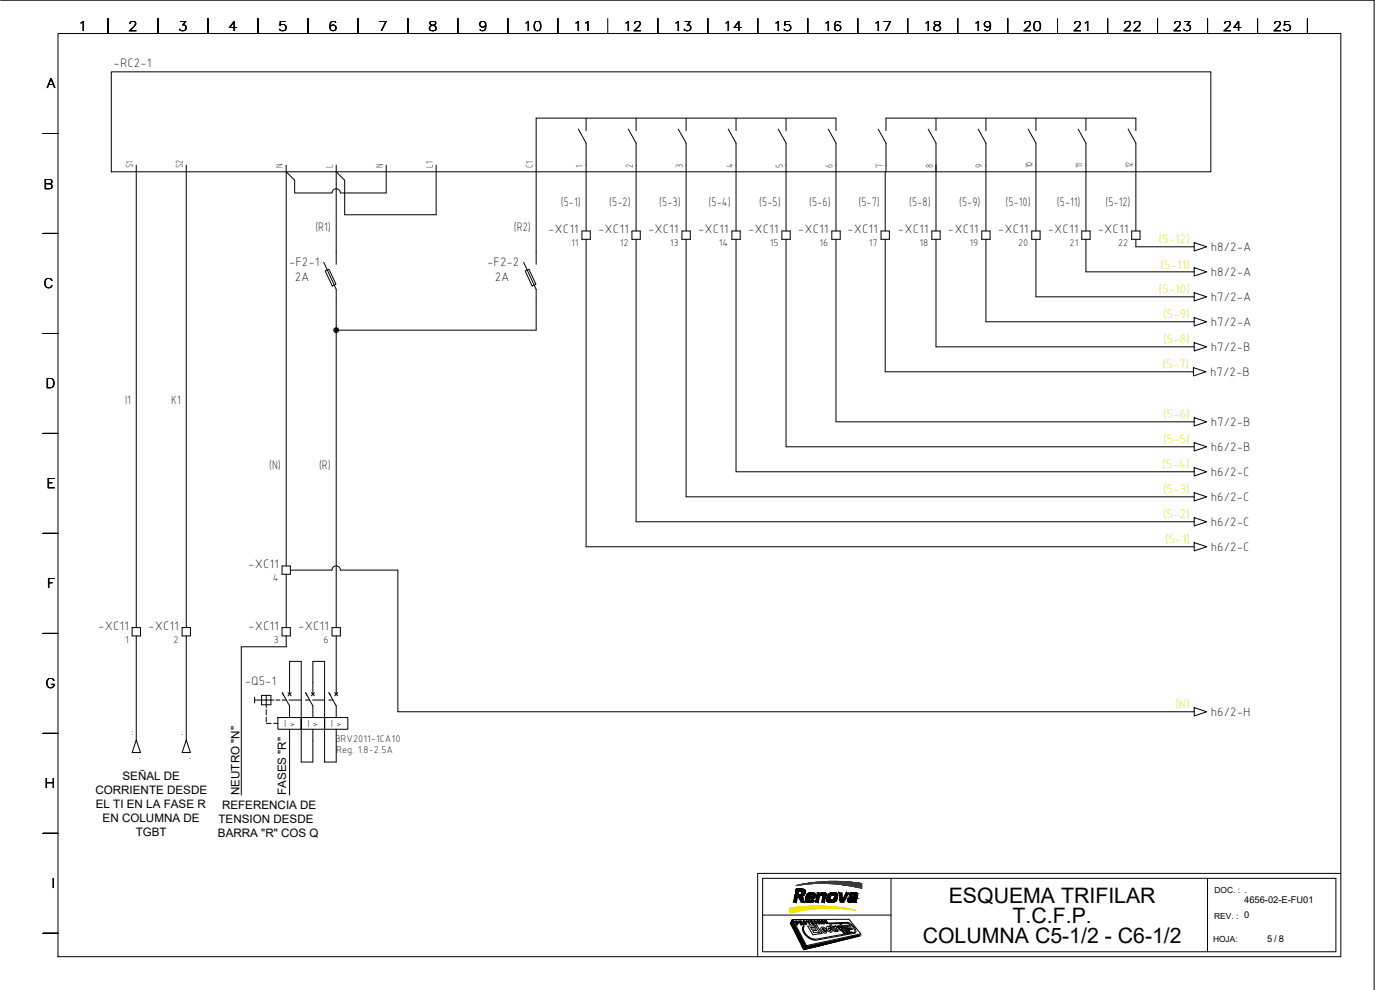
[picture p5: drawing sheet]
<svg xmlns="http://www.w3.org/2000/svg" width="420mm" height="297mm" viewBox="0 0 420 297" stroke-linecap="round" stroke-linejoin="round" font-family="sans-serif">
<g fill="none" stroke="#000" stroke-width=".3">
<path d="M.2 .1h412.2v296.9M17.4 10.1h385v276.9h-385zM32.4 5.6v4.5M47.4 5.6v4.5M62.4 5.6v4.5M77.4 5.6v4.5M92.4 5.6v4.5M107.4 5.6v4.5M122.4 5.6v4.5M137.4 5.6v4.5M152.4 5.6v4.5M167.4 5.6v4.5"/>
<path d="M182.4 5.6v4.5M197.4 5.6v4.5M212.4 5.6v4.5M227.4 5.6v4.5M242.4 5.6v4.5M257.4 5.6v4.5M272.4 5.6v4.5M287.4 5.6v4.5M302.4 5.6v4.5M317.4 5.6v4.5M332.4 5.6v4.5M347.4 5.6v4.5"/>
<path d="M362.4 5.6v4.5M377.4 5.6v4.5M392.4 5.6v4.5M33.4 21.6h330v29.9h-330zM173.6 38.7l2.3 4.2v26.4M175.9 35.4v3.8M188.6 38.7l2.3 4.2v26.4M190.9 35.4v3.8M203.6 38.7l2.3 4.2v26.4M205.9 35.4v3.8M218.5 38.7l2.4 4.2v26.4M220.9 35.4v3.8"/>
<path d="M233.6 38.7l2.3 4.2v26.4M235.9 35.4v3.8M248.6 38.7l2.3 4.2v26.4M250.9 39.2v-3.8h-90v43.9M263.5 38.7l2.4 4.2v8.6M265.9 39.2v-3.8h75v3.8M278.6 38.7l2.3 4.2v26.4M280.9 35.4v3.8M293.6 38.7l2.3 4.2v26.4M295.9 35.4v3.8M308.5 38.7l2.4 4.2v26.4M310.9 35.4v3.8"/>
<path d="M323.6 38.7l2.3 4.2v26.4M325.9 35.4v3.8M338.6 38.7l2.3 4.2v26.4M12.9 40.1h4.5M40.9 49.6v138.7M55.9 49.6v138.7M85.9 51.5l2.5 2.6v3.8h11.2a1.26 1.26 0 0 1 1.3-1.3 1.26 1.26 0 0 1 1.3 1.3M85.9 49.6v120.2M100.9 49.6v29.7M115.9 49.6v8.3h-13.7M130.9 49.6v14.8h-27.5v-10.3l-2.5-2.6M265.7 51.5v17.8"/>
<path d="M12.9 70h4.5M97.2 78.7l3.7 8.1v101.5M157.1 78.7l3.8 8.1v12.3h-60M174.6 69.3h2.5v2.5h-2.5zM175.9 71.8v92.2h182.5M189.7 69.3h2.5v2.5h-2.5zM190.9 71.8v84.8h167.5M204.7 69.3h2.5v2.5h-2.5zM205.9 71.8v77.3h152.5M219.6 69.3h2.5v2.5h-2.5zM220.9 71.8v69.7h137.5M234.7 69.3h2.5v2.5h-2.5z"/>
<path d="M235.9 71.8v62.3h122.5M249.6 69.3h2.6v2.5h-2.6zM250.9 71.8v54.8h107.5M264.4 69.3h2.5v2.5h-2.5zM265.7 71.8v39.8h92.5M279.7 69.3h2.5v2.5h-2.5zM280.9 71.8v32.3h77.5M294.6 69.3h2.5v2.5h-2.5zM295.9 71.8v24.7h62.5M309.6 69.3h2.5v2.5h-2.5zM310.9 71.8v17.3h47.5M324.7 69.3h2.5v2.5h-2.5z"/>
<path d="M325.9 71.8v9.8h32.5M339.6 69.3h2.5v2.5h-2.5zM340.9 71.8v2.2h17.5M358.4 72.8l3.7 1.2-3.7 1.3zM97.6 81.3l1.1-.5 2.1 4.5-1.1 .5zM157.6 81.3l1.1-.5 2.1 4.5-1.1 .5zM358.4 95.3l3.7 1.2-3.7 1.3zM358.4 87.8l3.7 1.3-3.7 1.2zM358.4 80.3l3.7 1.3-3.7 1.2zM12.9 100.1h4.5M358.2 110.3l3.7 1.3-3.7 1.2zM358.4 102.8l3.7 1.3-3.7 1.2z"/>
<path d="M12.9 130.1h4.5M358.4 132.8l3.7 1.3-3.7 1.2zM358.4 125.3l3.7 1.3-3.7 1.2zM358.4 155.3l3.7 1.3-3.7 1.2zM358.4 147.8l3.7 1.3-3.7 1.2zM358.4 140.3l3.7 1.2-3.7 1.3zM12.9 160h4.5M84.6 169.8h2.5v2.5h-2.5zM85.9 172.3v16M102.2 171a1.26 1.26 0 0 0-1.3-1.2 1.26 1.26 0 0 0-1.3 1.2l-12.5 .1M102.2 171.1h17.2v42.5h239M358.4 162.8l3.7 1.2-3.7 1.3z"/>
<path d="M12.9 190.1h4.5M39.6 188.3h2.6v2.5h-2.6zM40.9 190.8v31.2M54.7 188.3h2.5v2.5h-2.5zM55.9 190.8v31.2M84.6 188.3h2.5v2.5h-2.5zM85.9 190.8v3.3h-13.5v44.5M99.7 188.3h2.5v2.5h-2.5zM100.9 190.8v17.5M76.4 210h5.8M76.4 209.2v1.7M78.5 208.6h2.8v2.9h-2.8z"/>
<path d="M79.9 217.1h1.5M79.9 208.6v3.7M79.9 212.9v1.6M79.9 215.1v1.5M82.2 217.1h1.2M82.8 210h1.2M83.4 215.3h7v3.5h-7zM84.7 210h1.2M85.1 208.6l-.4-.7 2.2 3.9v3.5M86.4 207.8l1 1M86.8 210h3.6M86.9 208.3v-9.9h3.5v30.2h3.5v-9.8"/>
<path d="M86.9 218.8v19.8M87.4 207.8l-1 1M90.4 215.3h7v3.5h-7zM91.7 210h1.2M91.7 207.9l2.2 3.9v3.5M93.4 207.8l1 1M93.8 210h3.6M93.9 208.3v-9.9h3.5v30.2h3.5v-9.8M94.4 207.8l-1 1M97.4 215.3h7v3.5h-7zM98.7 210h1.2M98.7 207.9l2.2 3.9v3.5"/>
<path d="M100.4 207.8l1 1M101.4 207.8l-1 1M358.4 212.3l3.7 1.3-3.7 1.2zM12.9 220.1h4.5M40.9 222l1.3 3.8h-2.6zM55.9 222l1.3 3.8h-2.5zM12.9 250h4.5M228.9 263.5h172v22.1h-172zM228.9 274.6h38.5M237.7 276l4.1 7.9-.6 .9-4-7.8zM237.9 275.9l16.9-.1 3.5 4.4-16.3 3.5zM238.5 276.3h.7a.4 .4 0 0 1 .4 .3 .4 .4 0 0 1-.1 .4h-.4l.3 .5h-.3z"/>
<path d="M238.9 276.5h.2l.2 .3h-.2zM240 276.4l.3 .1 .2 .2-.3 .1zM240.5 277h.2M240.5 277h-.2l.3 .5h-.3l-.7-1.2h.9l.7 1.2h-.2l-.3-.4M241.1 276.3a.83 .83 0 0 1 .8 1.2l-.7-.5zM241.3 276.4l.1 .1a.46 .46 0 0 1 .4 .3 .46 .46 0 0 1-.1 .4zM241.9 276.3l.7 .3v-.4h.2l.4 1.2h-.3zM242.4 277.9l1.9-.1 .3 .4-1.3 .1 .3 .5 1.2-.1 .2 .5-1.1 .1 .3 .5 1.3-.1 .4 .5-2 .3zM243 276.2h.7l.1 .2h-.4l.2 .3h.3l.2 .1-.4 .1 .2 .2h.4l.1 .3h-.6zM244.7 277.7h.5l1.5 2.4h-.5zM244.8 276.4l.1 .1M244.8 276.4l-.3-.2a.68 .68 0 0 0-.2 .8 .68 .68 0 0 0 .7 .3l.2-.1-.1-.3"/>
<path d="M244.9 276.5l-.3-.1a.45 .45 0 0 0 .3 .7l.2-.2M245.8 276.4l-.4 .1 .3 .6 .3-.2 .1 .2a.7 .7 0 0 1-.8-.1 .7 .7 0 0 1-.2-.7l.3-.2 .4 .3M245.9 276.2h.2l.6 1h-.2zM246.5 278.3a1.21 1.21 0 0 1 1.6 .8l-1 .1 .4 .4 .6-.3a.71 .71 0 0 1-.6 .7 .71 .71 0 0 1-.8-.5 .94 .94 0 0 1-.2-1.2zM246.6 276.2a.66 .66 0 0 1 .7 .3 .66 .66 0 0 1 0 .7l-.6-.3zM246.7 276.3l.4 .2 .2 .6zM246.8 278.6l.6 .2-.5 .1zM247.3 276.2l.8 .5-.3-.5h.1l.7 .9-.8-.5 .4 .5-.2 .1zM248.1 278.1a1 1 0 0 1 1.4 .5l-.8-.2a.52 .52 0 0 0 .1 .6 .52 .52 0 0 0 .5 .2l-.1-.3h.5a.57 .57 0 0 1-.2 .8 .57 .57 0 0 1-.8-.3l-.6-.7zM250.2 279.2l.6 .3M250.3 279.3l-1.2-1.3h.2l-.3-.4 .4-.1 .6 .4 .5 1.2 .6 .4h-.3M250.7 278.1l-.6-.2 1.1 1.5h.4l-.6-.9 .2-.2"/>
<path d="M250.7 278l.2-.2 .3 .5M250.7 278h.1M251.2 278.3h.1M251.4 277.9a1.04 1.04 0 0 1 1.1 .3 1.04 1.04 0 0 1 .2 1.1l-.9-.5zM251.7 278.1l.3-.1 .5 .4a.34 .34 0 0 1 .1 .6 .34 .34 0 0 1-.6-.3zM252.1 277.3l.3-.1 1.4 1.9-.3 .1zM252.8 279.3h.3l.2 .2h-.3l.4 .2 .2 .5-.3-.1-.2-.2h.3l-.4-.1zM253 279.3h.1M253 277.7h.3l1 1-.7-1 .4-.1 .9 1.4-.4-.2-.1 .2h-.3zM253.7 280l.3 .1zM254.1 277.6h.8l.2 .2 .1 .8 .4-.1 .3 .3-.8 .1-.3-1h-.5zM254.1 279.3h-.2l.2 .3v-.3"/>
<path d="M254.3 279.7h.1M254.4 279.6l.4 .4-.4-.3M254.5 277.1a2.91 2.91 0 0 1 2 2.5l-12 2.2M254.5 279.6h-.1a.4 .4 0 0 0-.2-.4 .4 .4 0 0 0-.5 0l.6 .9 .2-.1-.2-.3M254.5 276.8l-5.8 .2 .1 .2 5.7-.2M254.5 279.1l1.1 .7-.4 .1zM254.6 276.8a3.6 3.6 0 0 1 2.3 2.9l-.5 .3-11.1 2a4 4 0 0 1-4.5-3.7l.3-.6 .3 .1a2.8 2.8 0 0 0 1.6 3.5l1.5 .5M254.7 279.8l.3 .1zM255.5 279.7l.3 .1zM267.4 263.5v22.1M362.4 263.5v22.1M402.4 262.1h-175v24.9"/>
<path d="M12.9 280h4.5M242.1 284.1l16-3.5-.4 .3-16.2 4zM244.5 281.8h.1"/>
<circle cx="100.9" cy="99.1" r=".73"/>
<circle cx="100.9" cy="99.1" r=".46"/>
<circle cx="100.9" cy="99.1" r=".22"/>
</g>
<g fill="#000" stroke="#000" stroke-width=".3">
<path d="M237.7 276l.5 1h-1zM242.8 270.8h.3zM243.4 270.2h.7zM243.9 270h.2zM246.7 268.5h1.2zM246.8 267.9h.7zM254.9 270.7h.5zM255.1 268.6h.2zM255.5 269h1.8zM255.7 269h1.6zM255.9 267.9h.8zM240.8 284.1h.9l-.5 .7z"/>
<path d="M242.1 284.1l-.6 .7zM242.1 284.1h2.7l-3.2 .7zM256.5 280.9l1.6-.3-.4 .3z"/>
<path d="M237.2 277l4.6 6.9-3.6-6.9zM237.2 277l4.6 6.9h-1.1z"/>
<path d="M238.4 269.2l.6 1.5 .3-1.5zM238.4 269.2l.6 1.5h-.9z"/>
<path d="M238.9 267.4l.6 1.1 .3-1.1zM238.9 267.4l.6 1.1h-.9z"/>
<path d="M238.5 268.9l2 .1zM238.5 268.9l2 .1z"/>
<path d="M238.5 269h2.1zM238.5 269h2.1z"/>
<path d="M239 266.7h1.6zM239 266.7h1.6z"/>
<path d="M239 266.7l1.7 .1zM239 266.7l1.7 .1z"/>
<path d="M238.5 269h2.1zM238.5 269h2.1z"/>
<path d="M238.5 268.9h2.1zM238.5 268.9h2z"/>
<path d="M238.5 269l2.2 .1zM238.5 269l2.2 .1z"/>
<path d="M238.5 269.1l2.2 .1zM238.5 269.1l2.2 .1z"/>
<path d="M239 266.8h1.9zM239 266.8h1.9z"/>
<path d="M238.5 268.8h2.2zM238.5 268.8l2.1 .1z"/>
<path d="M238.4 269.2h2.3zM238.4 269.2h2.3z"/>
<path d="M239.6 269.2h1.2zM239.6 269.2h1.2z"/>
<path d="M239.7 269.2h1.1zM239.7 269.2h1.1z"/>
<path d="M239.8 269.2l1 .1zM239.8 269.2l1 .1z"/>
<path d="M239.8 269.3h1zM239.8 269.3h1z"/>
<path d="M239.8 269.3l1.1 .1zM239.8 269.3l1.1 .1z"/>
<path d="M239.9 269.4h1zM239.9 269.4h1z"/>
<path d="M239.9 269.4l1 .1zM239.9 269.4l1 .1z"/>
<path d="M239 266.8h2zM239 266.8h2z"/>
<path d="M238.5 268.8h2.4zM238.5 268.8h2.2z"/>
<path d="M239.9 269.5h1zM239.9 269.5h1z"/>
<path d="M239.9 269.5h1zM239.9 269.5h1z"/>
<path d="M239.9 269.5l1.1 .1zM239.9 269.5l1.1 .1z"/>
<path d="M240 269.6l1 .1zM240 269.6l1 .1z"/>
<path d="M238.6 268.7h2.4zM238.6 268.7l2.3 .1z"/>
<path d="M239 266.8h2.1zM239 266.8h2.1z"/>
<path d="M240 269.7l1.4 1-.4-1zM240 269.7l1.4 1h-1z"/>
<path d="M238.6 268.6h2.5zM238.6 268.6l2.4 .1z"/>
<path d="M239 266.8l2.2 .1zM239 266.8l2.2 .1z"/>
<path d="M239 266.9h2.3zM239 266.9h2.3z"/>
<path d="M238.6 268.5h2.6zM238.6 268.5h2.6z"/>
<path d="M238.6 268.5h2.6zM238.6 268.5l2.5 .1z"/>
<path d="M240 268.5h1.2zM239.9 268.5h1.3z"/>
<path d="M240.2 268.5h1.1zM240 268.5h1.2z"/>
<path d="M240.2 268.4h1.1zM240.2 268.5h1.1z"/>
<path d="M240.3 268.4h1zM240.2 268.4h1.1z"/>
<path d="M239 266.9l2.4 .1zM239 266.9l2.4 .1z"/>
<path d="M240.4 268.4h1zM240.3 268.4h1z"/>
<path d="M240.4 268.3h1zM240.4 268.4h1z"/>
<path d="M239 267h2.5zM239 267h2.5z"/>
<path d="M240.5 268.3h.9zM240.5 268.3h.9z"/>
<path d="M239 267l2.5 .1zM239 267l2.5 .1z"/>
<path d="M240.5 268.2h1zM240.5 268.2l.9 .1z"/>
<path d="M240.6 268.1h.9zM240.6 268.1l.9 .1z"/>
<path d="M238.9 267.1l2.7 .1zM238.9 267.1l2.7 .1z"/>
<path d="M240.6 268.1h.9zM240.6 268.1h.9z"/>
<path d="M240.6 268h1zM240.6 268l.9 .1z"/>
<path d="M238.9 267.2l2.7 .1zM238.9 267.2l2.7 .1z"/>
<path d="M240.6 267.9l1 .1zM240.6 267.9l1 .1z"/>
<path d="M240.6 268h1zM240.6 268h1z"/>
<path d="M238.9 267.3l2.7 .1zM238.9 267.3l2.7 .1z"/>
<path d="M240.7 267.8h.9zM240.7 267.8h.9z"/>
<path d="M240.7 267.8h.9zM240.7 267.8l.9 .1z"/>
<path d="M238.9 267.4h2.7zM238.9 267.4h2.7z"/>
<path d="M240.2 267.4h1.4zM240.2 267.4h1.4z"/>
<path d="M240.3 267.4h1.3zM240.3 267.4h1.3z"/>
<path d="M240.4 267.4l1.2 .1zM240.4 267.4l1.2 .1z"/>
<path d="M240.5 267.5h1.1zM240.5 267.5h1.1z"/>
<path d="M240.5 267.5h1.1zM240.5 267.5h1.1z"/>
<path d="M240.6 267.5l1.1 .1zM240.6 267.5l1.1 .1z"/>
<path d="M240.6 267.6l1 .1zM240.6 267.6l1 .1zM240.7 267.7h.9zM240.7 267.7h.9z"/>
<path d="M240.7 267.7h.9zM240.7 267.7l.9 .1zM240.7 267.8h.9zM240.7 267.8h.9z"/>
<path d="M240.6 267.6h1.1zM240.6 267.6h1z"/>
<path d="M241.8 269.7l.8 .1zM241.8 269.7l.8 .1z"/>
<path d="M241.8 269.5l.8 .1zM241.8 269.5l.8 .1z"/>
<path d="M241.8 269.6h.8zM241.8 269.6l.8 .1z"/>
<path d="M241.8 269.8h.8zM241.8 269.8h.8z"/>
<path d="M241.8 269.8l.9 .1zM241.8 269.8l.9 .1zM241.8 269.9h.9zM241.8 269.9h.9z"/>
<path d="M241.8 269.9l.9 .1zM241.8 269.9l.9 .1z"/>
<path d="M241.8 270h.9zM241.8 270h.9z"/>
<path d="M241.8 270h1zM241.8 270h1z"/>
<path d="M241.8 270l1 .1zM241.8 270l1 .1z"/>
<path d="M242 268.9h.8zM242 268.9l.7 .1z"/>
<path d="M242.8 270.8h.3zM242.8 270.8h.3z"/>
<path d="M242 268.8h.8zM242 268.8h.8z"/>
<path d="M242 268.8h.8zM242 268.8l.8 .1zM242 268.9h.8zM242 268.9h.8z"/>
<path d="M241.8 270.1h1.1zM241.8 270.1h1.1z"/>
<path d="M242.1 268.7h.8zM242.1 268.7l.7 .1z"/>
<path d="M241.8 270.1h1.2zM241.8 270.1h1.2z"/>
<path d="M241.8 270.1l1.3 .1zM241.8 270.1l1.3 .1z"/>
<path d="M242.1 268.6h.9zM242.1 268.6l.8 .1zM242.1 268.7h.8zM242.1 268.7h.8z"/>
<path d="M242.2 268.5l.9 .1zM242.2 268.5l.9 .1z"/>
<path d="M242.2 268.6h.9zM242.1 268.6h.9z"/>
<path d="M241.8 270.2h1.4zM241.8 270.2h1.4z"/>
<path d="M242.2 268.5h1zM242.2 268.5h.9z"/>
<path d="M242.3 268.5h.9zM242.2 268.5h1z"/>
<path d="M242.7 270.8h.5zM242.7 270.8h.4z"/>
<path d="M242.6 270.8h.7zM242.6 270.8h.6z"/>
<path d="M242.3 268.4h1zM242.3 268.4l.9 .1z"/>
<path d="M242.6 270.7h.8zM242.6 270.7l.7 .1z"/>
<path d="M242.3 268.4h1.1zM242.3 268.4h1.1z"/>
<path d="M242.3 268.4h1.1zM242.3 268.4h1z"/>
<path d="M242.5 270.7h.9zM242.5 270.7h.9z"/>
<path d="M242.5 270.7h1zM242.5 270.7h.9z"/>
<path d="M243.5 267.8h.2zM243.5 267.8h.2z"/>
<path d="M242.4 270.7h1.2zM242.4 270.7h1.2z"/>
<path d="M242.4 270.7h1.2zM242.4 270.7h1.1z"/>
<path d="M243.5 267.8h.3zM243.4 267.8h.4z"/>
<path d="M242.3 270.7h1.5zM242.3 270.7h1.3z"/>
<path d="M243.4 267.8h.5zM243.3 267.8h.6z"/>
<path d="M243.3 267.8l.6 .1zM243.2 267.9h.7z"/>
<path d="M242.2 270.6h1.7zM242.2 270.6l1.6 .1zM242.3 270.7h1.5zM242.3 270.7h1.5z"/>
<path d="M242.2 270.6h1.7zM242.2 270.6h1.7z"/>
<path d="M243.2 267.9h.8zM243.2 267.9h.8z"/>
<path d="M243.2 267.9h.9zM243.1 267.9h1z"/>
<path d="M242.1 270.5l1.9 .1zM242.1 270.5l1.9 .1z"/>
<path d="M242.1 270.6h1.9zM242.1 270.6h1.8z"/>
<path d="M242 270.5h2zM242 270.5h2z"/>
<path d="M242 270.4h2zM242 270.4l2 .1z"/>
<path d="M243.1 267.9h1zM243.1 267.9h1z"/>
<path d="M241.9 270.3h2.2zM241.9 270.3l2.1 .1z"/>
<path d="M241.8 270.2h2.3zM241.8 270.2h2.3z"/>
<path d="M241.8 270.2h2.3zM241.8 270.2l2.3 .1z"/>
<path d="M243.1 267.9h1.1zM243 267.9h1.2z"/>
<path d="M243.8 270.1h.3zM243.7 270.1h.4z"/>
<path d="M243.7 270.1h.4zM243.5 270.1h.6z"/>
<path d="M243.5 270.1h.6zM243.4 270.2h.7zM243.3 270.2h.8z"/>
<path d="M243.9 270h.2zM243.8 270.1h.3z"/>
<path d="M243 267.9l1.2 .1zM242.9 268h1.3z"/>
<path d="M242.9 268h1.4zM242.8 268h1.5z"/>
<path d="M242.8 268h1.5zM242.8 268h1.5z"/>
<path d="M242.8 268l1.5 .1zM242.7 268.1h1.6z"/>
<path d="M242.7 268.1h1.7zM242.7 268.1h1.7z"/>
<path d="M242.7 268.1h1.7zM242.6 268.1h1.8z"/>
<path d="M242.6 268.1l1.8 .1zM242.5 268.2h1.9z"/>
<path d="M242.5 268.2h2zM242.5 268.2h2z"/>
<path d="M242.5 268.2h2zM242.5 268.2h2z"/>
<path d="M242.5 268.2l2 .1zM242.4 268.3h2.1z"/>
<path d="M242.4 268.3h2.1zM242.4 268.3h2.1z"/>
<path d="M242.4 268.3l2.1 .1zM242.4 268.3l2.1 .1z"/>
<path d="M241.8 269.5h2.7zM241.8 269.5h2.7z"/>
<path d="M241.8 269.3h2.7zM241.8 269.3l2.7 .2z"/>
<path d="M242.3 268.4h2.2zM242.3 268.4h2.2z"/>
<path d="M242.3 268.4h2.3zM242.3 268.4h2.3z"/>
<path d="M243.4 268.4h1.2zM243.4 268.4h1.2z"/>
<path d="M243.5 268.4h1.1zM243.5 268.4h1.1z"/>
<path d="M243.6 268.4l1 .1zM243.6 268.4l1 .1z"/>
<path d="M241.9 269.1l2.7 .1zM241.9 269.1l2.7 .1z"/>
<path d="M241.9 269.2h2.7zM241.9 269.2h2.7z"/>
<path d="M241.9 269.2h2.7zM241.9 269.2l2.6 .1z"/>
<path d="M243.7 268.5h.9zM243.7 268.5h.9z"/>
<path d="M243.7 268.5h.9zM243.7 268.5h.9z"/>
<path d="M243.8 268.5l.8 .1zM243.8 268.5l.8 .1z"/>
<path d="M241.9 269l2.7 .1zM241.9 269l2.7 .1z"/>
<path d="M241.9 269.1h2.7zM241.9 269.1h2.7z"/>
<path d="M243.8 268.6h.8zM243.8 268.6h.8z"/>
<path d="M243.8 268.6l.8 .1zM243.8 268.6l.8 .1zM243.8 268.7h.8zM243.8 268.7h.8z"/>
<path d="M243.8 268.7l.8 .1zM243.8 268.7l.8 .1z"/>
<path d="M243.8 268.8l.8 .1zM243.8 268.8l.8 .1z"/>
<path d="M243.8 268.9l.8 .1zM243.8 268.9l.8 .1z"/>
<path d="M243.8 269h.8zM243.8 269h.8z"/>
<path d="M245.1 269.1l.5 1.6 .3-1.6zM245.1 269.1l.5 1.6h-.9z"/>
<path d="M245.1 269h.9zM245.1 269l.8 .1z"/>
<path d="M245.1 268.9h.9zM245.1 268.9l.9 .1z"/>
<path d="M245.1 268.8h1zM245.1 268.8l.9 .1z"/>
<path d="M245.2 268.7h1zM245.2 268.7l.9 .1z"/>
<path d="M245.3 267.9l.8 .4 .1-.4zM245.3 267.9l.8 .4h-.9z"/>
<path d="M245.2 268.6h1zM245.2 268.6l1 .1z"/>
<path d="M245.2 268.5h1.1zM245.2 268.5l1 .1z"/>
<path d="M245.2 268.5h1.3zM245.2 268.5h1.1z"/>
<path d="M245.2 268.5h1.4zM245.2 268.5h1.3z"/>
<path d="M247.1 267.8h.2zM247.1 267.8h.2z"/>
<path d="M247 267.8h.4zM246.9 267.8h.5z"/>
<path d="M246.9 267.8h.5zM246.9 267.8h.5z"/>
<path d="M246.9 267.8l.6 .1zM246.8 267.9h.7zM246.8 267.9h.7z"/>
<path d="M246.8 267.9h.8zM246.7 267.9h.9z"/>
<path d="M246.7 267.9l1 .1zM246.6 268h1.1z"/>
<path d="M246.6 268h1.1zM246.5 268h1.2z"/>
<path d="M246.5 268h1.2zM246.5 268h1.2z"/>
<path d="M246.5 268h1.2zM246.5 268h1.2z"/>
<path d="M246.4 268l1.4 .1zM246.4 268.1h1.4z"/>
<path d="M246.4 268.1h1.4zM246.4 268.1h1.4z"/>
<path d="M246.9 269.1l.5 1.6 .4-1.6zM246.9 269.1l.5 1.6h-.9z"/>
<path d="M246.3 268.1l1.5 .1zM246.3 268.2h1.5z"/>
<path d="M246.3 268.2h1.5zM246.3 268.2h1.5z"/>
<path d="M247 268.9l.8 .1zM247 268.9l.8 .1z"/>
<path d="M246.9 269l.9 .1v-.1zM246.9 269l.9 .1h-.9z"/>
<path d="M246.2 268.2l1.6 .1zM246.2 268.2l1.6 .1z"/>
<path d="M246.2 268.3h1.7zM246.2 268.3h1.7z"/>
<path d="M247 268.8h.8zM247 268.8l.8 .1z"/>
<path d="M245.2 268.3l2.7 .1zM245.2 268.3l2.7 .1z"/>
<path d="M245.2 268.4l2.7 .1zM245.2 268.4l2.7 .1z"/>
<path d="M246.9 268.6l1 .1zM246.9 268.6l1 .1z"/>
<path d="M246.9 268.7l1 .1zM246.9 268.7l1 .1z"/>
<path d="M246.9 268.8h1zM246.9 268.8h.9z"/>
<path d="M246.6 268.5h1.3zM246.6 268.5h1.3z"/>
<path d="M246.7 268.5h1.2zM246.7 268.5h1.2zM246.7 268.5h1.2z"/>
<path d="M246.8 268.5l1.1 .1zM246.8 268.5l1.1 .1z"/>
<path d="M246.8 268.6h1.1zM246.8 268.6h1.1zM246.9 268.6h1zM246.9 268.6h1z"/>
<path d="M248.2 269.6h.9zM248.2 269.6h.9z"/>
<path d="M248.2 269.6l.9 .1zM248.2 269.6l.9 .1z"/>
<path d="M248.2 269.5h.9zM248.2 269.5l.9 .1z"/>
<path d="M248.2 269.7h.9zM248.2 269.7h.9z"/>
<path d="M248.2 269.7l.9 .1zM248.2 269.7l.9 .1z"/>
<path d="M248.2 269.3h.9zM248.2 269.3h.9z"/>
<path d="M248.2 269.3h.9zM248.2 269.3h.9z"/>
<path d="M248.2 269.3h.9zM248.2 269.3l.9 .2zM248.2 269.5h.9zM248.2 269.5h.9z"/>
<path d="M248.2 269.8l.9 .1zM248.2 269.8l.9 .1z"/>
<path d="M248.2 269.9h.9zM248.2 269.9h.9z"/>
<path d="M248.2 269.9l1 .1zM248.2 269.9l1 .1zM248.2 270h1zM248.2 270h1z"/>
<path d="M248.3 269.2h.9zM248.3 269.2l.8 .1z"/>
<path d="M248.3 269h.9zM248.3 269l.9 .2h-.9z"/>
<path d="M248.2 270h1.1zM248.2 270h1.1z"/>
<path d="M248.4 268.9h.9zM248.4 268.9l.8 .1zM248.3 269h.9zM248.3 269h.9z"/>
<path d="M248.2 270l1.2 .1zM248.2 270l1.2 .1z"/>
<path d="M248.4 268.9h.9zM248.4 268.9h.9z"/>
<path d="M248.4 268.8h.9zM248.4 268.8l.9 .1z"/>
<path d="M248.4 268.8h1zM248.4 268.8h.9z"/>
<path d="M248.2 270.1h1.2zM248.2 270.1h1.2z"/>
<path d="M248.2 270.1h1.3zM248.2 270.1h1.3z"/>
<path d="M248.5 268.7h.9zM248.5 268.7l.9 .1z"/>
<path d="M248.5 268.7h.9zM248.5 268.7h.9z"/>
<path d="M248.2 270.1h1.4zM248.2 270.1h1.4z"/>
<path d="M248.5 268.7h1zM248.5 268.7h.9z"/>
<path d="M249.3 270.8h.2zM249.3 270.8h.2z"/>
<path d="M248.5 268.6h1.1zM248.5 268.6l1 .1z"/>
<path d="M249.2 270.8h.4zM249.2 270.8h.3z"/>
<path d="M248.6 268.5h1.1zM248.6 268.5l1 .1z"/>
<path d="M249.1 270.8h.6zM249.1 270.8h.5z"/>
<path d="M249.1 270.7h.7zM249.1 270.7l.6 .1z"/>
<path d="M248.6 268.5h1.2zM248.6 268.5h1.1zM248.6 268.5h1.1zM248.6 268.5h1.1z"/>
<path d="M249 270.7h.8zM249 270.7h.8z"/>
<path d="M248.9 270.7h1zM248.9 270.7h.9z"/>
<path d="M248.6 268.5h1.4zM248.6 268.5h1.2z"/>
<path d="M248.9 270.7h1.1zM248.9 270.7h1z"/>
<path d="M248.8 270.7h1.2zM248.8 270.7h1.2z"/>
<path d="M248.8 270.7h1.3zM248.8 270.7h1.2z"/>
<path d="M250.1 267.8h.2zM250 267.8h.3z"/>
<path d="M248.7 270.6h1.5zM248.7 270.6l1.4 .1z"/>
<path d="M248.7 270.6h1.5zM248.7 270.6h1.5z"/>
<path d="M250 267.8h.3zM249.9 267.8h.4z"/>
<path d="M248.6 270.6h1.7zM248.6 270.6h1.6z"/>
<path d="M249.9 267.8h.5zM249.8 267.8h.6z"/>
<path d="M248.6 270.6h1.8zM248.6 270.6h1.7z"/>
<path d="M249.8 267.8l.7 .1zM249.8 267.9h.7z"/>
<path d="M248.5 270.5h1.9zM248.5 270.5l1.9 .1z"/>
<path d="M249.8 267.9h.7zM249.7 267.9h.8z"/>
<path d="M248.5 270.5h2zM248.5 270.5h1.9z"/>
<path d="M248.5 270.5h2zM248.5 270.5h2z"/>
<path d="M249.7 267.9h.9zM249.6 267.9h1z"/>
<path d="M248.4 270.4h2.2zM248.4 270.4l2.1 .1z"/>
<path d="M249.6 267.9h1.1zM249.6 267.9h1.1z"/>
<path d="M248.4 270.4h2.2zM248.4 270.4h2.2z"/>
<path d="M248.4 270.4h2.2zM248.4 270.4h2.2z"/>
<path d="M249.6 267.9h1.1zM249.5 267.9h1.2z"/>
<path d="M248.3 270.3h2.4zM248.3 270.3l2.3 .1z"/>
<path d="M249.5 267.9h1.3zM249.4 267.9h1.4z"/>
<path d="M248.3 270.3h2.4zM248.3 270.3h2.4z"/>
<path d="M249.4 267.9h1.4zM249.4 267.9h1.4z"/>
<path d="M248.3 270.2h2.5zM248.3 270.2l2.4 .1z"/>
<path d="M249.4 267.9l1.5 .1zM249.3 268h1.6z"/>
<path d="M248.3 270.2h2.5zM248.3 270.2h2.5z"/>
<path d="M249.3 268h1.6zM249.2 268h1.7z"/>
<path d="M248.2 270.1h2.7zM248.2 270.1l2.6 .1z"/>
<path d="M249.7 270.1h1.2zM249.6 270.1h1.3z"/>
<path d="M248.2 270.1h2.7zM248.2 270.1h2.7z"/>
<path d="M249.2 268h1.8zM249.2 268h1.8z"/>
<path d="M249.8 270.1h1.1zM249.7 270.1h1.2z"/>
<path d="M249.9 270h1.1zM249.8 270.1h1.1z"/>
<path d="M249.2 268l1.8 .1zM249.1 268.1h1.9z"/>
<path d="M249.1 268.1h1.9zM249 268.1h2z"/>
<path d="M250 270h1zM249.9 270h1.1zM249.9 270h1.1zM249.9 270h1.1z"/>
<path d="M249 268.1h2.1zM249 268.1h2.1z"/>
<path d="M250.1 269.9h.9zM250.1 269.9h.9z"/>
<path d="M250.1 269.9h.9zM250 270h1z"/>
<path d="M249 268.1l2.1 .1zM249 268.1l2.1 .1z"/>
<path d="M250.2 269.8h.9zM250.2 269.8l.8 .1z"/>
<path d="M248.9 268.2h2.2zM248.9 268.2h2.2z"/>
<path d="M248.9 268.2h2.3zM248.9 268.2h2.3z"/>
<path d="M250.3 269.7h.8zM250.3 269.7l.8 .1zM250.2 269.8h.9zM250.2 269.8h.9z"/>
<path d="M248.9 268.2l2.3 .1zM248.9 268.2l2.3 .1z"/>
<path d="M250.3 269.7h.9zM250.3 269.7h.8z"/>
<path d="M248.8 268.3h2.4zM248.8 268.3h2.4z"/>
<path d="M248.8 268.3l2.4 .1zM248.7 268.4h2.5z"/>
<path d="M250.3 269.5l.9 .1zM250.3 269.5l.9 .1z"/>
<path d="M250.3 269.6h.9zM250.3 269.6l.9 .1z"/>
<path d="M248.7 268.4h2.6zM248.7 268.4h2.6z"/>
<path d="M250.4 269.4h.8zM250.4 269.4h.8z"/>
<path d="M250.4 269.4h.8zM250.4 269.4l.8 .1z"/>
<path d="M248.7 268.4l2.6 .1zM248.7 268.4l2.6 .1z"/>
<path d="M250 268.5h1.3zM250 268.5h1.3z"/>
<path d="M250 268.5h1.3zM250 268.5h1.3z"/>
<path d="M250.1 268.5h1.2zM250.1 268.5h1.2z"/>
<path d="M250.4 269.3h.9zM250.4 269.3l.8 .1z"/>
<path d="M250.2 268.5l1.1 .1zM250.2 268.5l1.1 .1z"/>
<path d="M250.3 268.6h1zM250.3 268.6h1z"/>
<path d="M250.4 269.1h.9zM250.4 269.1h.9z"/>
<path d="M250.4 269.1h.9zM250.4 269.1l.9 .2zM250.4 269.3h.9zM250.4 269.3h.9z"/>
<path d="M250.3 268.6l1 .1zM250.3 268.6l1 .1z"/>
<path d="M250.4 268.7h.9zM250.4 268.7h.9z"/>
<path d="M250.4 268.7l.9 .1zM250.4 268.7l.9 .1z"/>
<path d="M250.4 268.8l1 .1zM250.4 268.8l1 .1zM250.4 268.9h1zM250.4 268.9h1z"/>
<path d="M250.4 269h.9zM250.4 269h.9z"/>
<path d="M250.4 269l.9 .1zM250.4 269l.9 .1z"/>
<path d="M250.4 268.9h1zM250.4 268.9l.9 .1z"/>
<path d="M251.8 267.9l1 1.7-.1-1.7zM251.8 267.9l1 1.7h-.8z"/>
<path d="M252 269.6l.8 .2zM252 269.6l.8 .2z"/>
<path d="M252 269.8l.8 .1zM252 269.8l.8 .1z"/>
<path d="M252 269.9l.8 .1zM252 269.9l.8 .1z"/>
<path d="M252.1 270h.7zM252.1 270l.7 .1z"/>
<path d="M252.1 270.1l1 .6 .4-.6zM252.1 270.1l1 .6h-1z"/>
<path d="M252.8 270h.8zM252.8 270l.7 .1z"/>
<path d="M252.9 269.9h.7zM252.9 269.9l.7 .1z"/>
<path d="M253 269.8h.7zM253 269.8l.6 .1z"/>
<path d="M253 269.6h.8zM253 269.6l.7 .2z"/>
<path d="M253.9 267.9l-.1 1.7 1-1.7zM253.9 267.9l-.1 1.7h-.8z"/>
<path d="M254.9 270.7l.4 .1zM255 270.8h.3z"/>
<path d="M254.5 269.8l.8 .1zM254.5 269.8l.8 .1z"/>
<path d="M254.5 269.9h.8zM254.5 269.9h.8z"/>
<path d="M254.5 269.9l.8 .1zM254.5 269.9l.8 .1z"/>
<path d="M254.5 270l.9 .1zM254.5 270l.9 .1z"/>
<path d="M254.5 269.8h.8zM254.5 269.8h.8z"/>
<path d="M254.5 270.1h.9zM254.5 270.1h.9z"/>
<path d="M254.6 269.7h.8zM254.6 269.7h.8z"/>
<path d="M254.6 269.7h.8zM254.6 269.7l.7 .1zM254.5 269.8h.8zM254.5 269.8h.8z"/>
<path d="M254.5 270.1h.9zM254.5 270.1h.9z"/>
<path d="M255.1 268.5h.3zM255.1 268.5l.2 .1z"/>
<path d="M254.5 270.1h1zM254.5 270.1h1z"/>
<path d="M254.6 269.6h.8zM254.6 269.6l.8 .1z"/>
<path d="M254.9 270.7h.5zM254.9 270.7h.6z"/>
<path d="M254.5 270.1l1.1 .1zM254.5 270.1l1.1 .1z"/>
<path d="M254.6 269.6h.9zM254.6 269.6h.8z"/>
<path d="M254.7 269.5h.8zM254.7 269.5l.8 .1z"/>
<path d="M255.1 268.5h.5zM255.1 268.5h.3z"/>
<path d="M254.8 270.7h.8zM254.8 270.7h.8z"/>
<path d="M254.8 270.7h.8zM254.8 270.7h.7z"/>
<path d="M254.5 270.2h1.1zM254.5 270.2h1.1z"/>
<path d="M254.7 269.5h1zM254.7 269.5h1z"/>
<path d="M254.7 269.5h1zM254.7 269.5h.8z"/>
<path d="M255.1 268.4h.6zM255.1 268.4l.5 .1z"/>
<path d="M254.7 270.7h1zM254.7 270.7h.9z"/>
<path d="M254.7 270.6h1zM254.7 270.6l1 .1z"/>
<path d="M255.1 268.4h.7zM255.1 268.4h.8z"/>
<path d="M255.1 268.4h.7zM255.1 268.4h.6z"/>
<path d="M254.6 270.6h1.2zM254.6 270.6h1.2z"/>
<path d="M254.6 270.6h1.2zM254.6 270.6h1.1z"/>
<path d="M254.7 269.4h1.1zM254.7 269.4l1 .1z"/>
<path d="M254.6 270.5h1.3zM254.6 270.5l1.2 .1z"/>
<path d="M254.6 270.5h1.3zM254.6 270.5h1.3z"/>
<path d="M254.5 270.5h1.5zM254.5 270.5h1.4z"/>
<path d="M254.5 270.4h1.5zM254.5 270.4l1.5 .1z"/>
<path d="M255.1 268.4h1zM255.1 268.4h.8z"/>
<path d="M254.5 270.3h1.6zM254.5 270.3l1.5 .1z"/>
<path d="M254.5 270.3h1.6zM254.5 270.3h1.6z"/>
<path d="M256.3 267.8h.2zM256.2 267.8h.3z"/>
<path d="M254.8 269.4h1.5zM254.8 269.4h1.6z"/>
<path d="M254.8 269.4h1.5zM254.7 269.4h1.1z"/>
<path d="M256.2 267.8h.3zM256.2 267.8h.3z"/>
<path d="M256.2 267.8h.4zM256.1 267.8h.5z"/>
<path d="M256.1 267.8h.5zM256 267.8h.6z"/>
<path d="M256 267.8l.7 .1zM255.9 267.9h.8zM255.9 267.9h.8z"/>
<path d="M255.9 267.9h.9zM255.7 267.9h1.1zM255.7 267.9h1.1zM255.7 267.9h1.1z"/>
<path d="M255.7 267.9h1.2zM255.6 267.9h1.3z"/>
<path d="M255.6 267.9h1.3zM255.6 267.9h1.3z"/>
<path d="M255.6 267.9l1.4 .1zM255.4 268h1.6z"/>
<path d="M256.1 270.3l.8 .4 .1-.4zM256.1 270.3l.8 .4h-.8z"/>
<path d="M255.4 268h1.6zM255.4 268h1.6z"/>
<path d="M254.5 270.2h2.5zM254.5 270.2l2.5 .1z"/>
<path d="M255.9 270.1l1.1 .1zM255.8 270.2h1.2z"/>
<path d="M255.8 270.2h1.2zM255.6 270.2h1.4z"/>
<path d="M254.5 270.2h2.5zM254.5 270.2h2.5z"/>
<path d="M255.4 268h1.6zM255.3 268h1.7z"/>
<path d="M256 270h1zM255.9 270.1h1.1z"/>
<path d="M255.3 268h1.8zM255.2 268h1.9z"/>
<path d="M256.1 270h.9zM256 270h1z"/>
<path d="M256.2 269.9h.9zM256.2 269.9l.8 .1z"/>
<path d="M255.2 268h1.9zM255.2 268h1.9z"/>
<path d="M256.2 269.8h.9zM256.2 269.8l.9 .1z"/>
<path d="M255.2 268l2 .1zM255.2 268l2 .1z"/>
<path d="M256.3 269.6h.8zM256.3 269.6l.8 .2z"/>
<path d="M256.3 269.6h.8zM256.3 269.6h.8z"/>
<path d="M255.2 268.1l2 .1zM255.2 268.1l2 .1z"/>
<path d="M256.4 269.4l.7 .2 .1-.2zM256.4 269.4l.7 .2h-.8z"/>
<path d="M254.9 269.3h2.3zM254.9 269.3l2.3 .1z"/>
<path d="M255.2 268.2l2.1 .1zM255.2 268.2l2.1 .1z"/>
<path d="M255 269.2h2.2zM254.9 269.3h2.3z"/>
<path d="M255.2 269.1l2 .1zM255.1 269.2h2.1z"/>
<path d="M255.1 269.2h2.1zM255 269.2h2.2z"/>
<path d="M255.2 268.3l2.1 .1zM255.2 268.3l2.1 .1z"/>
<path d="M255.6 269h1.7zM255.5 269h1.8zM255.4 269h1.9z"/>
<path d="M255.4 269l1.9 .1zM255.3 269.1h2z"/>
<path d="M255.3 269.1h2zM255.2 269.1h2z"/>
<path d="M255.1 268.4h2.2zM255.1 268.4h2.2z"/>
<path d="M256.5 268.9l.8 .1zM255.7 269h1.6zM255.7 269h1.6z"/>
<path d="M255.7 269h1.6zM255.6 269h1.7z"/>
<path d="M256.1 268.4h1.2zM256.1 268.4h1.2z"/>
<path d="M256.2 268.4h1.1zM256.2 268.4h1.1z"/>
<path d="M256.3 268.4l1 .1zM256.3 268.4l1 .1z"/>
<path d="M256.3 268.5h1zM256.3 268.5h1z"/>
<path d="M256.4 268.5h.9zM256.4 268.5h.9z"/>
<path d="M256.5 268.5l.8 .1zM256.5 268.5l.8 .1z"/>
<path d="M256.5 268.6l.8 .1zM256.5 268.6l.8 .1z"/>
<path d="M256.5 268.7h.8zM256.5 268.7h.8z"/>
<path d="M256.5 268.7l.8 .1zM256.5 268.7l.8 .1z"/>
<path d="M256.5 268.8h.8zM256.5 268.8l.8 .1z"/>
<path d="M256.5 268.6h.8zM256.5 268.6h.8z"/>
<path d="M240.7 283.9h1.1zM240.7 283.9l1 .2z"/>
<path d="M244.8 284.1l12.9-3.2h-1.2zM242.1 284.1l14.4-3.2-11.7 3.2z"/>
</g>
<g fill="#f0e400" stroke="#f0e400" stroke-width=".3">
<path d="M244 271.9h3z"/>
<path d="M254.9 272.8l.6 .1z"/>
<path d="M237.1 273.2h3.9l-2 .3z"/>
<path d="M244 271.9h3.5zM243 271.9h4.5z"/>
<path d="M243 271.9l6 .1zM241.8 272h7.2z"/>
<path d="M241.8 272h7.8zM241 272h8.6z"/>
<path d="M241 272l10 .2zM239.8 272.2h11.2z"/>
<path d="M239.8 272.2h11.8zM239.1 272.2h12.5z"/>
<path d="M239.1 272.2l13.9 .2-1.4-.2zM237.8 272.4l1.3-.2 13.9 .2z"/>
<path d="M237.8 272.4l15.5 .1zM237.4 272.5h15.9z"/>
<path d="M248.9 272.5h4.6zM248.9 272.5h4.6z"/>
<path d="M237.4 272.5h11.5zM237.1 272.5h10.1z"/>
<path d="M237.1 272.5h10.1zM237.1 272.5h9.9z"/>
<path d="M237.1 272.5h9.9zM237.1 272.5h9.9z"/>
<path d="M250.9 272.5l3.4 .1zM250.9 272.5l3.4 .1z"/>
<path d="M237.1 272.5h9.9zM237.1 272.5l7.8 .2z"/>
<path d="M252.9 272.6l2 .1zM252.9 272.6l2 .1z"/>
<path d="M253.9 272.7l1.5 .1zM253.9 272.7l1.5 .1z"/>
<path d="M254.9 272.8l.6 .1zM255 272.9l1.9 .2z"/>
<path d="M237.1 272.7l5.9 .2 1.9-.2zM237.1 272.7l5.9 .2h-5.9z"/>
<path d="M237.1 272.9l3.9 .3 2-.3zM237.1 272.9l3.9 .3h-3.9z"/>
<path d="M237.1 273.2v.3h1.9zM237.1 273.5h1.9l-1.9 .5z"/>
</g>
<g fill="#007239" stroke="#007239" stroke-width=".3">
<path d="M248.7 264.5h3z"/>
<path d="M248.7 265.1h9.9z"/>
<path d="M238.8 265.7l1.9-.3z"/>
<path d="M254.7 265.7h3.9v.4z"/>
<path d="M248.7 264.5h4zM248.2 264.5h4.5z"/>
<path d="M248.2 264.5l5.7 .1zM246.7 264.6h7.2z"/>
<path d="M246.7 264.6h8zM246.1 264.6h8.6z"/>
<path d="M246.1 264.6l9.8 .1zM244.7 264.7h11.2z"/>
<path d="M244.7 264.7l11.9 .1zM244.1 264.8h12.5z"/>
<path d="M244.1 264.8l13.8 .2-1.3-.2zM242.7 265l1.4-.2 13.8 .2z"/>
<path d="M242.7 265h15.6zM242.4 265h15.9z"/>
<path d="M242.4 265h4.4zM242.2 265.1h2.6z"/>
<path d="M246.8 265l11.8 .1zM246.8 265l11.8 .1zM248.7 265.1h9.9z"/>
<path d="M242.2 265.1h2.6zM241.4 265.2h1.4z"/>
<path d="M248.8 265.1l9.8 .1zM248.8 265.1l9.8 .1z"/>
<path d="M241.4 265.2h1.4zM240.8 265.3h1z"/>
<path d="M240.8 265.3h1zM240.3 265.4h.5z"/>
<path d="M250.8 265.2l7.8 .2v-.2zM250.8 265.2l7.8 .2h-5.8z"/>
<path d="M240.3 265.4h.5zM240.2 265.4h.5z"/>
<path d="M252.8 265.4l5.8 .3v-.3zM252.8 265.4l5.8 .3h-3.9z"/>
<path d="M254.7 265.7l2 .4h1.9zM256.7 266.1h1.9v.5z"/>
</g>
<g font-size="6.4">
<text x="284.7" y="270.9">ESQUEMA TRIFILAR</text>
<text x="303.9" y="276.9">T.C.F.P.</text>
<text x="276.9" y="282.9">COLUMNA C5-1/2 - C6-1/2</text>
</g>
<g font-size="4">
<text x="23.5" y="9.3">1</text>
<text x="38.5" y="9.3">2</text>
<text x="53.5" y="9.3">3</text>
<text x="68.5" y="9.3">4</text>
<text x="83.5" y="9.3">5</text>
<text x="98.5" y="9.3">6</text>
<text x="113.5" y="9.3">7</text>
<text x="128.5" y="9.3">8</text>
<text x="143.4" y="9.3">9</text>
<text x="157" y="9.3">10</text>
<text x="172" y="9.3">11</text>
<text x="187" y="9.3">12</text>
<text x="202" y="9.3">13</text>
<text x="217" y="9.3">14</text>
<text x="232" y="9.3">15</text>
<text x="247" y="9.3">16</text>
<text x="262" y="9.3">17</text>
<text x="277" y="9.3">18</text>
<text x="292" y="9.3">19</text>
<text x="307" y="9.3">20</text>
<text x="322" y="9.3">21</text>
<text x="337" y="9.3">22</text>
<text x="352" y="9.3">23</text>
<text x="367" y="9.3">24</text>
<text x="382" y="9.3">25</text>
<text x="14.1" y="26.6">A</text>
<text x="13.1" y="56.6">B</text>
<text x="13.1" y="86.6">C</text>
<text x="13.6" y="116.6">D</text>
<text x="13.9" y="146.6">E</text>
<text x="14.1" y="176.6">F</text>
<text x="13.6" y="206.6">G</text>
<text x="13.3" y="236.5">H</text>
<text x="15.5" y="266.6">I</text>
</g>
<g font-size="3.9">
<text x="34.1" y="20.2">-RC2-1</text>
<text x="168.3" y="61.7">(5-1)</text>
<text x="182.9" y="61.7">(5-2)</text>
<text x="197.9" y="61.7">(5-3)</text>
<text x="212.6" y="61.7">(5-4)</text>
<text x="227.9" y="61.7">(5-5)</text>
<text x="242.8" y="61.7">(5-6)</text>
<text x="257.6" y="61.7">(5-7)</text>
<text x="272.9" y="61.7">(5-8)</text>
<text x="287.8" y="61.7">(5-9)</text>
<text x="301.8" y="61.7">(5-10)</text>
<text x="317.2" y="61.7">(5-11)</text>
<text x="331.7" y="61.7">(5-12)</text>
<text x="94.6" y="69.3">(R1)</text>
<text x="154.2" y="69.3">(R2)</text>
<text x="164.5" y="70">-XC11</text>
<text x="179.5" y="70">-XC11</text>
<text x="194.5" y="70">-XC11</text>
<text x="209.5" y="70">-XC11</text>
<text x="224.5" y="70">-XC11</text>
<text x="239.5" y="70">-XC11</text>
<text x="254.3" y="70">-XC11</text>
<text x="269.5" y="70">-XC11</text>
<text x="284.5" y="70">-XC11</text>
<text x="299.5" y="70">-XC11</text>
<text x="314.5" y="70">-XC11</text>
<text x="329.5" y="70">-XC11</text>
<text x="363.4" y="75.3">h8/2-A</text>
<text x="86.7" y="79.8">-F2-1</text>
<text x="146.2" y="79.8">-F2-2</text>
<text x="363.4" y="82.8">h8/2-A</text>
<text x="88.5" y="84.4">2A</text>
<text x="148.5" y="84.4">2A</text>
<text x="363.4" y="90.3">h7/2-A</text>
<text x="363.4" y="97.8">h7/2-A</text>
<text x="363.4" y="105.3">h7/2-B</text>
<text x="363.2" y="112.8">h7/2-B</text>
<text x="37.5" y="121.2">I1</text>
<text x="51.4" y="121.2">K1</text>
<text x="363.4" y="127.8">h7/2-B</text>
<text x="363.4" y="135.3">h6/2-B</text>
<text x="80.8" y="140.7">(N)</text>
<text x="95.7" y="140.7">(R)</text>
<text x="363.4" y="142.8">h6/2-C</text>
<text x="363.4" y="150.3">h6/2-C</text>
<text x="363.4" y="157.8">h6/2-C</text>
<text x="363.4" y="165.3">h6/2-C</text>
<text x="74.5" y="170.5">-XC11</text>
<text x="29.5" y="189">-XC11</text>
<text x="44.5" y="189">-XC11</text>
<text x="74.5" y="189">-XC11</text>
<text x="89.5" y="189">-XC11</text>
<text x="73.5" y="205.6">-Q5-1</text>
<text x="363.4" y="214.8">h6/2-H</text>
<text x="39.9" y="220.8" transform="rotate(-90 39.9 220.8)">..</text>
<text x="54.9" y="220.8" transform="rotate(-90 54.9 220.8)">.</text>
<text x="42.2" y="227.9" transform="rotate(-90 42.2 227.9)">.</text>
<text x="57.1" y="227.9" transform="rotate(-90 57.1 227.9)">.</text>
</g>
<g font-size="3.9" fill="#dd0">
<text x="347.7" y="73.1">(5-12)</text>
<text x="348.3" y="80.6">(5-11)</text>
<text x="347.7" y="88.1">(5-10)</text>
<text x="349.1" y="95.6">(5-9)</text>
<text x="349.1" y="103">(5-8)</text>
<text x="348.9" y="110.6">(5-7)</text>
<text x="349.1" y="125.5">(5-6)</text>
<text x="349.1" y="133.1">(5-5)</text>
<text x="348.8" y="140.6">(5-4)</text>
<text x="349.1" y="148">(5-3)</text>
<text x="349.1" y="155.6">(5-2)</text>
<text x="349.7" y="163.1">(5-1)</text>
<text x="352.7" y="212.6">(N)</text>
</g>
<g font-size="3.5">
<text x="36.8" y="234">SEÑAL DE</text>
<text x="28.6" y="238.2">CORRIENTE DESDE</text>
<text x="71.9" y="238.6" transform="rotate(-90 71.9 238.6)">NEUTRO &quot;N&quot;</text>
<text x="85.9" y="238.6" transform="rotate(-90 85.9 238.6)">FASES &quot;R&quot;</text>
<text x="28.8" y="242.4">EL TI EN LA FASE R</text>
<text x="66.6" y="242.6">REFERENCIA DE</text>
<text x="30.8" y="246.6">EN COLUMNA DE</text>
<text x="40.7" y="250.8">TGBT</text>
<text x="65.4" y="251">BARRA &quot;R&quot; COS Q</text>
<text x="65.6" y="246.8">TENSION DESDE</text>
</g>
<g font-size="3.2">
<text x="85.3" y="218.2">I &gt;</text>
<text x="92.3" y="218.1">I &gt;</text>
<text x="99.3" y="218.1">I &gt;</text>
</g>
<g font-size="3.1">
<text x="39.9" y="50.6" transform="rotate(-90 39.9 50.6)">S1</text>
<text x="54.9" y="50.6" transform="rotate(-90 54.9 50.6)">S2</text>
<text x="84.9" y="50.6" transform="rotate(-90 84.9 50.6)">N</text>
<text x="99.9" y="50.6" transform="rotate(-90 99.9 50.6)">L</text>
<text x="114.9" y="50.6" transform="rotate(-90 114.9 50.6)">N</text>
<text x="129.9" y="50.6" transform="rotate(-90 129.9 50.6)">L1</text>
<text x="159.9" y="50.6" transform="rotate(-90 159.9 50.6)">C1</text>
<text x="174.9" y="50.6" transform="rotate(-90 174.9 50.6)">1</text>
<text x="189.9" y="50.6" transform="rotate(-90 189.9 50.6)">2</text>
<text x="204.9" y="50.6" transform="rotate(-90 204.9 50.6)">3</text>
<text x="219.9" y="50.6" transform="rotate(-90 219.9 50.6)">4</text>
<text x="234.9" y="50.6" transform="rotate(-90 234.9 50.6)">5</text>
<text x="249.9" y="50.6" transform="rotate(-90 249.9 50.6)">6</text>
<text x="264.9" y="50.6" transform="rotate(-90 264.9 50.6)">7</text>
<text x="279.9" y="50.6" transform="rotate(-90 279.9 50.6)">8</text>
<text x="294.9" y="50.6" transform="rotate(-90 294.9 50.6)">9</text>
<text x="309.9" y="50.6" transform="rotate(-90 309.9 50.6)">10</text>
<text x="324.9" y="50.6" transform="rotate(-90 324.9 50.6)">11</text>
<text x="339.9" y="50.6" transform="rotate(-90 339.9 50.6)">12</text>
<text x="171.4" y="73.8">11</text>
<text x="186" y="73.8">12</text>
<text x="201" y="73.8">13</text>
<text x="215.8" y="73.8">14</text>
<text x="231" y="73.8">15</text>
<text x="246" y="73.8">16</text>
<text x="260.8" y="73.8">17</text>
<text x="276" y="73.8">18</text>
<text x="291" y="73.8">19</text>
<text x="305.5" y="73.8">20</text>
<text x="321" y="73.8">21</text>
<text x="335.5" y="73.8">22</text>
<text x="81.9" y="174.3">4</text>
<text x="37.5" y="192.8">1</text>
<text x="52.1" y="192.8">2</text>
<text x="82.1" y="192.8">3</text>
<text x="97.1" y="192.8">6</text>
<text x="100.6" y="222.6">3RV2011-1CA10</text>
<text x="100.9" y="226">Reg. 1.8-2.5A</text>
</g>
<g font-size="2.8">
<text x="373.4" y="271">4656-02-E-FU01</text>
<text x="380.3" y="282.7">5 / 8</text>
</g>
<g font-size="2.5">
<text x="364.5" y="268.1">DOC. : .</text>
<text x="364.4" y="275.6">REV. : 0</text>
<text x="364" y="282.6">HOJA:</text>
</g>
</svg>
